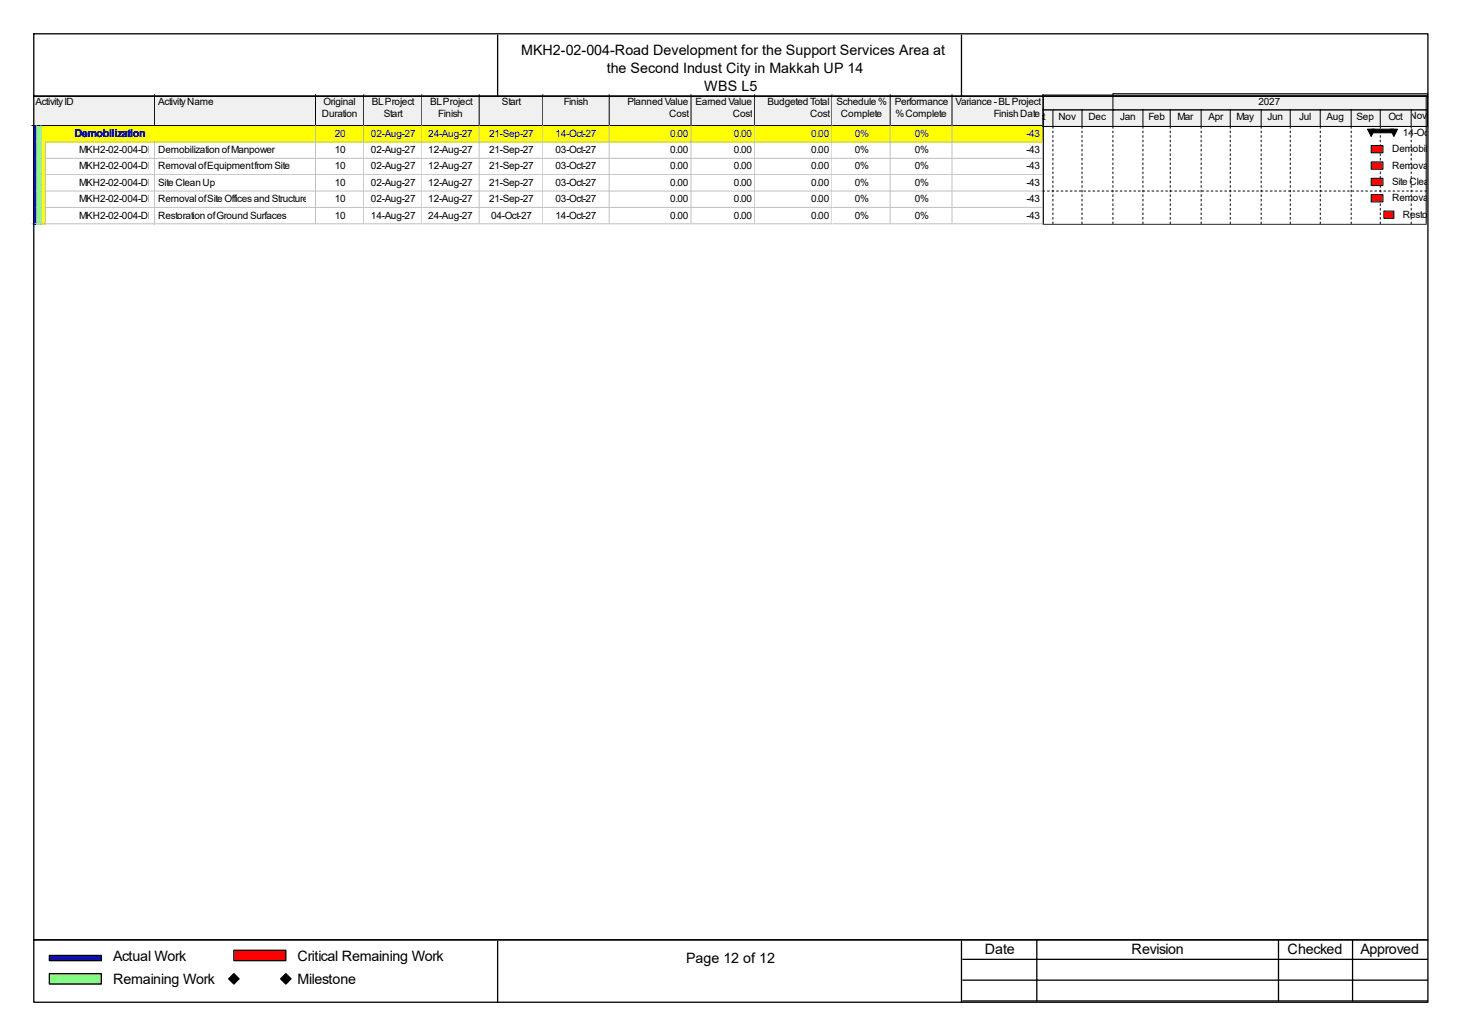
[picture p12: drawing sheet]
<svg xmlns="http://www.w3.org/2000/svg" width="297mm" height="210mm" viewBox="0 0 297 210" stroke-linecap="round" stroke-linejoin="round" font-family="sans-serif">
<path d="M6.6 19.2h25v6.5h-25z" fill="#f0f0f0"/>
<path d="M31.4 19.2v6.3h-24.9" fill="none" stroke="#000" stroke-width=".2"/>
<path d="M31.6 19.2h32.6v6.5h-32.6z" fill="#f0f0f0"/>
<path d="M64.1 19.2v6.3h-32.7" fill="none" stroke="#000" stroke-width=".2"/>
<path d="M64.2 19.2h9.8v6.5h-9.8z" fill="#f0f0f0"/>
<path d="M73.8 19.2v6.3h-9.7" fill="none" stroke="#000" stroke-width=".2"/>
<path d="M74 19.2h11.9v6.5h-11.9z" fill="#f0f0f0"/>
<path d="M85.7 19.2v6.3h-11.9" fill="none" stroke="#000" stroke-width=".2"/>
<path d="M85.9 19.2h11.6v6.5h-11.6z" fill="#f0f0f0"/>
<path d="M97.3 19.2v6.3h-11.6" fill="none" stroke="#000" stroke-width=".2"/>
<path d="M97.5 19.2h12.9v6.5h-12.9z" fill="#f0f0f0"/>
<path d="M110.2 19.2v6.3h-12.9" fill="none" stroke="#000" stroke-width=".2"/>
<path d="M110.4 19.2h13.5v6.5h-13.5z" fill="#f0f0f0"/>
<path d="M123.7 19.2v6.3h-13.5" fill="none" stroke="#000" stroke-width=".2"/>
<path d="M123.9 19.2h16.6v6.5h-16.6z" fill="#f0f0f0"/>
<path d="M140.3 19.2v6.3h-16.6" fill="none" stroke="#000" stroke-width=".2"/>
<path d="M140.5 19.2h12.9v6.5h-12.9z" fill="#f0f0f0"/>
<path d="M153.2 19.2v6.3h-12.9" fill="none" stroke="#000" stroke-width=".2"/>
<path d="M153.4 19.2h15.7v6.5h-15.7z" fill="#f0f0f0"/>
<path d="M168.9 19.2v6.3h-15.7" fill="none" stroke="#000" stroke-width=".2"/>
<path d="M169.1 19.2h11.8v6.5h-11.8z" fill="#f0f0f0"/>
<path d="M180.7 19.2v6.3h-11.8" fill="none" stroke="#000" stroke-width=".2"/>
<path d="M180.9 19.2h12.6v6.5h-12.6z" fill="#f0f0f0"/>
<path d="M193.3 19.2v6.3h-12.6" fill="none" stroke="#000" stroke-width=".2"/>
<path d="M193.5 19.2h18.4v6.5h-18.4z" fill="#f0f0f0"/>
<path d="M211.7 19.2v6.3h-18.4" fill="none" stroke="#000" stroke-width=".2"/>
<path d="M6.6 25.7h1v3.3h-1z" fill="#00f"/>
<path d="M7.4 25.5v3.5" fill="none" stroke="#c0c0c0" stroke-width=".2"/>
<path d="M7.6 25.7h.9v3.3h-.9z" fill="#80ff80"/>
<path d="M8.3 25.5v3.5" fill="none" stroke="#c0c0c0" stroke-width=".2"/>
<path d="M8.5 25.7h23.1v3.3h-23.1z" fill="#ff0"/>
<path d="M9.2 28.8h22.4" fill="none" stroke="#c0c0c0" stroke-width=".2"/>
<path d="M31.6 25.7h32.6v3.3h-32.6z" fill="#ff0"/>
<path d="M64.1 25.5v3.3h-32.5" fill="none" stroke="#c0c0c0" stroke-width=".2"/>
<path d="M64.2 25.7h9.8v3.3h-9.8z" fill="#ff0"/>
<path d="M73.8 25.5v3.3h-9.6" fill="none" stroke="#c0c0c0" stroke-width=".2"/>
<path d="M74 25.7h11.9v3.3h-11.9z" fill="#ff0"/>
<path d="M85.7 25.5v3.3h-11.7" fill="none" stroke="#c0c0c0" stroke-width=".2"/>
<path d="M85.9 25.7h11.6v3.3h-11.6z" fill="#ff0"/>
<path d="M97.3 25.5v3.3h-11.5" fill="none" stroke="#c0c0c0" stroke-width=".2"/>
<path d="M97.5 25.7h12.9v3.3h-12.9z" fill="#ff0"/>
<path d="M110.2 25.5v3.3h-12.7" fill="none" stroke="#c0c0c0" stroke-width=".2"/>
<path d="M110.4 25.7h13.5v3.3h-13.5z" fill="#ff0"/>
<path d="M123.7 25.5v3.3h-13.3" fill="none" stroke="#c0c0c0" stroke-width=".2"/>
<path d="M123.9 25.7h16.6v3.3h-16.6z" fill="#ff0"/>
<path d="M140.3 25.5v3.3h-16.4" fill="none" stroke="#c0c0c0" stroke-width=".2"/>
<path d="M140.5 25.7h12.9v3.3h-12.9z" fill="#ff0"/>
<path d="M153.2 25.5v3.3h-12.7" fill="none" stroke="#c0c0c0" stroke-width=".2"/>
<path d="M153.4 25.7h15.7v3.3h-15.7z" fill="#ff0"/>
<path d="M168.9 25.5v3.3h-15.5" fill="none" stroke="#c0c0c0" stroke-width=".2"/>
<path d="M169.1 25.7h11.8v3.3h-11.8z" fill="#ff0"/>
<path d="M180.7 25.5v3.3h-11.6" fill="none" stroke="#c0c0c0" stroke-width=".2"/>
<path d="M180.9 25.7h12.6v3.3h-12.6z" fill="#ff0"/>
<path d="M193.3 25.5v3.3h-12.4" fill="none" stroke="#c0c0c0" stroke-width=".2"/>
<path d="M193.5 25.7h18.4v3.3h-18.4z" fill="#ff0"/>
<path d="M211.7 25.5v3.3h-18.2" fill="none" stroke="#c0c0c0" stroke-width=".2"/>
<path d="M6.6 29h1v3.3h-1z" fill="#00f"/>
<path d="M7.4 28.8v3.5" fill="none" stroke="#c0c0c0" stroke-width=".2"/>
<path d="M7.6 29h.9v3.3h-.9z" fill="#80ff80"/>
<path d="M8.3 28.8v3.5" fill="none" stroke="#c0c0c0" stroke-width=".2"/>
<path d="M8.5 29h.9v3.3h-.9z" fill="#ff0"/>
<path d="M9.2 28.8v3.5" fill="none" stroke="#c0c0c0" stroke-width=".2"/>
<path d="M9.4 29h22.2v3.3h-22.2z" fill="#fff"/>
<path d="M9.2 32.1h22.4M31.4 28.8v3.5" fill="none" stroke="#c0c0c0" stroke-width=".2"/>
<path d="M31.6 29h32.6v3.3h-32.6z" fill="#fff"/>
<path d="M64.1 28.8v3.3h-32.5" fill="none" stroke="#c0c0c0" stroke-width=".2"/>
<path d="M64.2 29h9.8v3.3h-9.8z" fill="#fff"/>
<path d="M73.8 28.8v3.3h-9.6" fill="none" stroke="#c0c0c0" stroke-width=".2"/>
<path d="M74 29h11.9v3.3h-11.9z" fill="#fff"/>
<path d="M85.7 28.8v3.3h-11.7" fill="none" stroke="#c0c0c0" stroke-width=".2"/>
<path d="M85.9 29h11.6v3.3h-11.6z" fill="#fff"/>
<path d="M97.3 28.8v3.3h-11.5" fill="none" stroke="#c0c0c0" stroke-width=".2"/>
<path d="M97.5 29h12.9v3.3h-12.9z" fill="#fff"/>
<path d="M110.2 28.8v3.3h-12.7" fill="none" stroke="#c0c0c0" stroke-width=".2"/>
<path d="M110.4 29h13.5v3.3h-13.5z" fill="#fff"/>
<path d="M123.7 28.8v3.3h-13.3" fill="none" stroke="#c0c0c0" stroke-width=".2"/>
<path d="M123.9 29h16.6v3.3h-16.6z" fill="#fff"/>
<path d="M140.3 28.8v3.3h-16.4" fill="none" stroke="#c0c0c0" stroke-width=".2"/>
<path d="M140.5 29h12.9v3.3h-12.9z" fill="#fff"/>
<path d="M153.2 28.8v3.3h-12.7" fill="none" stroke="#c0c0c0" stroke-width=".2"/>
<path d="M153.4 29h15.7v3.3h-15.7z" fill="#fff"/>
<path d="M168.9 28.8v3.3h-15.5" fill="none" stroke="#c0c0c0" stroke-width=".2"/>
<path d="M169.1 29h11.8v3.3h-11.8z" fill="#fff"/>
<path d="M180.7 28.8v3.3h-11.6" fill="none" stroke="#c0c0c0" stroke-width=".2"/>
<path d="M180.9 29h12.6v3.3h-12.6z" fill="#fff"/>
<path d="M193.3 28.8v3.3h-12.4" fill="none" stroke="#c0c0c0" stroke-width=".2"/>
<path d="M193.5 29h18.4v3.3h-18.4z" fill="#fff"/>
<path d="M211.7 28.8v3.3h-18.2" fill="none" stroke="#c0c0c0" stroke-width=".2"/>
<path d="M6.6 32.3h1v3.3h-1z" fill="#00f"/>
<path d="M7.4 32.1v3.5" fill="none" stroke="#c0c0c0" stroke-width=".2"/>
<path d="M7.6 32.3h.9v3.3h-.9z" fill="#80ff80"/>
<path d="M8.3 32.1v3.5" fill="none" stroke="#c0c0c0" stroke-width=".2"/>
<path d="M8.5 32.3h.9v3.3h-.9z" fill="#ff0"/>
<path d="M9.2 32.1v3.5" fill="none" stroke="#c0c0c0" stroke-width=".2"/>
<path d="M9.4 32.3h22.2v3.3h-22.2z" fill="#fff"/>
<path d="M9.2 35.4h22.4M31.4 32.1v3.5" fill="none" stroke="#c0c0c0" stroke-width=".2"/>
<path d="M31.6 32.3h32.6v3.3h-32.6z" fill="#fff"/>
<path d="M64.1 32.1v3.3h-32.5" fill="none" stroke="#c0c0c0" stroke-width=".2"/>
<path d="M64.2 32.3h9.8v3.3h-9.8z" fill="#fff"/>
<path d="M73.8 32.1v3.3h-9.6" fill="none" stroke="#c0c0c0" stroke-width=".2"/>
<path d="M74 32.3h11.9v3.3h-11.9z" fill="#fff"/>
<path d="M85.7 32.1v3.3h-11.7" fill="none" stroke="#c0c0c0" stroke-width=".2"/>
<path d="M85.9 32.3h11.6v3.3h-11.6z" fill="#fff"/>
<path d="M97.3 32.1v3.3h-11.5" fill="none" stroke="#c0c0c0" stroke-width=".2"/>
<path d="M97.5 32.3h12.9v3.3h-12.9z" fill="#fff"/>
<path d="M110.2 32.1v3.3h-12.7" fill="none" stroke="#c0c0c0" stroke-width=".2"/>
<path d="M110.4 32.3h13.5v3.3h-13.5z" fill="#fff"/>
<path d="M123.7 32.1v3.3h-13.3" fill="none" stroke="#c0c0c0" stroke-width=".2"/>
<path d="M123.9 32.3h16.6v3.3h-16.6z" fill="#fff"/>
<path d="M140.3 32.1v3.3h-16.4" fill="none" stroke="#c0c0c0" stroke-width=".2"/>
<path d="M140.5 32.3h12.9v3.3h-12.9z" fill="#fff"/>
<path d="M153.2 32.1v3.3h-12.7" fill="none" stroke="#c0c0c0" stroke-width=".2"/>
<path d="M153.4 32.3h15.7v3.3h-15.7z" fill="#fff"/>
<path d="M168.9 32.1v3.3h-15.5" fill="none" stroke="#c0c0c0" stroke-width=".2"/>
<path d="M169.1 32.3h11.8v3.3h-11.8z" fill="#fff"/>
<path d="M180.7 32.1v3.3h-11.6" fill="none" stroke="#c0c0c0" stroke-width=".2"/>
<path d="M180.9 32.3h12.6v3.3h-12.6z" fill="#fff"/>
<path d="M193.3 32.1v3.3h-12.4" fill="none" stroke="#c0c0c0" stroke-width=".2"/>
<path d="M193.5 32.3h18.4v3.3h-18.4z" fill="#fff"/>
<path d="M211.7 32.1v3.3h-18.2" fill="none" stroke="#c0c0c0" stroke-width=".2"/>
<path d="M6.6 35.6h1v3.3h-1z" fill="#00f"/>
<path d="M7.4 35.4v3.5" fill="none" stroke="#c0c0c0" stroke-width=".2"/>
<path d="M7.6 35.6h.9v3.3h-.9z" fill="#80ff80"/>
<path d="M8.3 35.4v3.5" fill="none" stroke="#c0c0c0" stroke-width=".2"/>
<path d="M8.5 35.6h.9v3.3h-.9z" fill="#ff0"/>
<path d="M9.2 35.4v3.5" fill="none" stroke="#c0c0c0" stroke-width=".2"/>
<path d="M9.4 35.6h22.2v3.3h-22.2z" fill="#fff"/>
<path d="M9.2 38.8h22.4M31.4 35.4v3.5" fill="none" stroke="#c0c0c0" stroke-width=".2"/>
<path d="M31.6 35.6h32.6v3.3h-32.6z" fill="#fff"/>
<path d="M64.1 35.4v3.4h-32.5" fill="none" stroke="#c0c0c0" stroke-width=".2"/>
<path d="M64.2 35.6h9.8v3.3h-9.8z" fill="#fff"/>
<path d="M73.8 35.4v3.4h-9.6" fill="none" stroke="#c0c0c0" stroke-width=".2"/>
<path d="M74 35.6h11.9v3.3h-11.9z" fill="#fff"/>
<path d="M85.7 35.4v3.4h-11.7" fill="none" stroke="#c0c0c0" stroke-width=".2"/>
<path d="M85.9 35.6h11.6v3.3h-11.6z" fill="#fff"/>
<path d="M97.3 35.4v3.4h-11.5" fill="none" stroke="#c0c0c0" stroke-width=".2"/>
<path d="M97.5 35.6h12.9v3.3h-12.9z" fill="#fff"/>
<path d="M110.2 35.4v3.4h-12.7" fill="none" stroke="#c0c0c0" stroke-width=".2"/>
<path d="M110.4 35.6h13.5v3.3h-13.5z" fill="#fff"/>
<path d="M123.7 35.4v3.4h-13.3" fill="none" stroke="#c0c0c0" stroke-width=".2"/>
<path d="M123.9 35.6h16.6v3.3h-16.6z" fill="#fff"/>
<path d="M140.3 35.4v3.4h-16.4" fill="none" stroke="#c0c0c0" stroke-width=".2"/>
<path d="M140.5 35.6h12.9v3.3h-12.9z" fill="#fff"/>
<path d="M153.2 35.4v3.4h-12.7" fill="none" stroke="#c0c0c0" stroke-width=".2"/>
<path d="M153.4 35.6h15.7v3.3h-15.7z" fill="#fff"/>
<path d="M168.9 35.4v3.4h-15.5" fill="none" stroke="#c0c0c0" stroke-width=".2"/>
<path d="M169.1 35.6h11.8v3.3h-11.8z" fill="#fff"/>
<path d="M180.7 35.4v3.4h-11.6" fill="none" stroke="#c0c0c0" stroke-width=".2"/>
<path d="M180.9 35.6h12.6v3.3h-12.6z" fill="#fff"/>
<path d="M193.3 35.4v3.4h-12.4" fill="none" stroke="#c0c0c0" stroke-width=".2"/>
<path d="M193.5 35.6h18.4v3.3h-18.4z" fill="#fff"/>
<path d="M211.7 35.4v3.4h-18.2" fill="none" stroke="#c0c0c0" stroke-width=".2"/>
<path d="M6.6 38.9h1v3.4h-1z" fill="#00f"/>
<path d="M7.4 38.8v3.5" fill="none" stroke="#c0c0c0" stroke-width=".2"/>
<path d="M7.6 38.9h.9v3.4h-.9z" fill="#80ff80"/>
<path d="M8.3 38.8v3.5" fill="none" stroke="#c0c0c0" stroke-width=".2"/>
<path d="M8.5 38.9h.9v3.4h-.9z" fill="#ff0"/>
<path d="M9.2 38.8v3.5" fill="none" stroke="#c0c0c0" stroke-width=".2"/>
<path d="M9.4 38.9h22.2v3.4h-22.2z" fill="#fff"/>
<path d="M31.4 38.8v3.5M9.2 42.1h22.4" fill="none" stroke="#c0c0c0" stroke-width=".2"/>
<path d="M31.6 38.9h32.6v3.4h-32.6z" fill="#fff"/>
<path d="M64.1 38.8v3.3h-32.5" fill="none" stroke="#c0c0c0" stroke-width=".2"/>
<path d="M64.2 38.9h9.8v3.4h-9.8z" fill="#fff"/>
<path d="M73.8 38.8v3.3h-9.6" fill="none" stroke="#c0c0c0" stroke-width=".2"/>
<path d="M74 38.9h11.9v3.4h-11.9z" fill="#fff"/>
<path d="M85.7 38.8v3.3h-11.7" fill="none" stroke="#c0c0c0" stroke-width=".2"/>
<path d="M85.9 38.9h11.6v3.4h-11.6z" fill="#fff"/>
<path d="M97.3 38.8v3.3h-11.5" fill="none" stroke="#c0c0c0" stroke-width=".2"/>
<path d="M97.5 38.9h12.9v3.4h-12.9z" fill="#fff"/>
<path d="M110.2 38.8v3.3h-12.7" fill="none" stroke="#c0c0c0" stroke-width=".2"/>
<path d="M110.4 38.9h13.5v3.4h-13.5z" fill="#fff"/>
<path d="M123.7 38.8v3.3h-13.3" fill="none" stroke="#c0c0c0" stroke-width=".2"/>
<path d="M123.9 38.9h16.6v3.4h-16.6z" fill="#fff"/>
<path d="M140.3 38.8v3.3h-16.4" fill="none" stroke="#c0c0c0" stroke-width=".2"/>
<path d="M140.5 38.9h12.9v3.4h-12.9z" fill="#fff"/>
<path d="M153.2 38.8v3.3h-12.7" fill="none" stroke="#c0c0c0" stroke-width=".2"/>
<path d="M153.4 38.9h15.7v3.4h-15.7z" fill="#fff"/>
<path d="M168.9 38.8v3.3h-15.5" fill="none" stroke="#c0c0c0" stroke-width=".2"/>
<path d="M169.1 38.9h11.8v3.4h-11.8z" fill="#fff"/>
<path d="M180.7 38.8v3.3h-11.6" fill="none" stroke="#c0c0c0" stroke-width=".2"/>
<path d="M180.9 38.9h12.6v3.4h-12.6z" fill="#fff"/>
<path d="M193.3 38.8v3.3h-12.4" fill="none" stroke="#c0c0c0" stroke-width=".2"/>
<path d="M193.5 38.9h18.4v3.4h-18.4z" fill="#fff"/>
<path d="M211.7 38.8v3.3h-18.2" fill="none" stroke="#c0c0c0" stroke-width=".2"/>
<path d="M6.6 42.3h1v3.3h-1z" fill="#00f"/>
<path d="M6.5 45.4h1.1M7.4 42.1v3.5" fill="none" stroke="#c0c0c0" stroke-width=".2"/>
<path d="M7.6 42.3h.9v3.3h-.9z" fill="#80ff80"/>
<path d="M7.4 45.4h1.1M8.3 42.1v3.5" fill="none" stroke="#c0c0c0" stroke-width=".2"/>
<path d="M8.5 42.3h.9v3.3h-.9z" fill="#ff0"/>
<path d="M8.3 45.4h1.1M9.2 42.1v3.5" fill="none" stroke="#c0c0c0" stroke-width=".2"/>
<path d="M9.4 42.3h22.2v3.3h-22.2z" fill="#fff"/>
<path d="M9.2 45.4h22.4M31.4 42.1v3.5" fill="none" stroke="#c0c0c0" stroke-width=".2"/>
<path d="M31.6 42.3h32.6v3.3h-32.6z" fill="#fff"/>
<path d="M64.1 42.1v3.3h-32.5" fill="none" stroke="#c0c0c0" stroke-width=".2"/>
<path d="M64.2 42.3h9.8v3.3h-9.8z" fill="#fff"/>
<path d="M73.8 42.1v3.3h-9.6" fill="none" stroke="#c0c0c0" stroke-width=".2"/>
<path d="M74 42.3h11.9v3.3h-11.9z" fill="#fff"/>
<path d="M85.7 42.1v3.3h-11.7" fill="none" stroke="#c0c0c0" stroke-width=".2"/>
<path d="M85.9 42.3h11.6v3.3h-11.6z" fill="#fff"/>
<path d="M97.3 42.1v3.3h-11.5" fill="none" stroke="#c0c0c0" stroke-width=".2"/>
<path d="M97.5 42.3h12.9v3.3h-12.9z" fill="#fff"/>
<path d="M110.2 42.1v3.3h-12.7" fill="none" stroke="#c0c0c0" stroke-width=".2"/>
<path d="M110.4 42.3h13.5v3.3h-13.5z" fill="#fff"/>
<path d="M123.7 42.1v3.3h-13.3" fill="none" stroke="#c0c0c0" stroke-width=".2"/>
<path d="M123.9 42.3h16.6v3.3h-16.6z" fill="#fff"/>
<path d="M140.3 42.1v3.3h-16.4" fill="none" stroke="#c0c0c0" stroke-width=".2"/>
<path d="M140.5 42.3h12.9v3.3h-12.9z" fill="#fff"/>
<path d="M153.2 42.1v3.3h-12.7" fill="none" stroke="#c0c0c0" stroke-width=".2"/>
<path d="M153.4 42.3h15.7v3.3h-15.7z" fill="#fff"/>
<path d="M168.9 42.1v3.3h-15.5" fill="none" stroke="#c0c0c0" stroke-width=".2"/>
<path d="M169.1 42.3h11.8v3.3h-11.8z" fill="#fff"/>
<path d="M180.7 42.1v3.3h-11.6" fill="none" stroke="#c0c0c0" stroke-width=".2"/>
<path d="M180.9 42.3h12.6v3.3h-12.6z" fill="#fff"/>
<path d="M193.3 42.1v3.3h-12.4" fill="none" stroke="#c0c0c0" stroke-width=".2"/>
<path d="M193.5 42.3h18.4v3.3h-18.4z" fill="#fff"/>
<path d="M211.7 42.1v3.3h-18.2" fill="none" stroke="#c0c0c0" stroke-width=".2"/>
<path d="M211.7 19.2h77.9v26.4h-77.9z" fill="#fff"/>
<path d="M211.7 19.2h77.7v6.5h-77.7z" fill-rule="evenodd" fill="#f0f0f0" stroke="#000" stroke-width=".2"/>
<g fill="none" stroke="#000" stroke-width=".2">
<path d="M213.8 25.7v.3M213.8 26.6v.4M213.8 27.5v.4M213.8 28.4v.4M213.8 29.4v.3M213.8 30.3v.3M213.8 31.2v.4M213.8 32.1v.4M213.8 33v.4M213.8 34v.3M213.8 34.9v.4M213.8 35.8v.4"/>
<path d="M213.8 36.7v.4M213.8 37.7v.3M213.8 38.6v.3M213.8 39.5v.4M219.7 25.7v.3M219.7 26.6v.4M219.7 27.5v.4M219.7 28.4v.4M219.7 29.4v.3M219.7 30.3v.3M219.7 31.2v.4M219.7 32.1v.4"/>
<path d="M219.7 33v.4M219.7 34v.3M219.7 34.9v.4M219.7 35.8v.4M219.7 36.7v.4M219.7 37.7v.3M219.7 38.6v.3M219.7 39.5v.4M225.9 25.7v.3M225.9 26.6v.4M225.9 27.5v.4M225.9 28.4v.4"/>
<path d="M225.9 29.4v.3M225.9 30.3v.3M225.9 31.2v.4M225.9 32.1v.4M225.9 33v.4M225.9 34v.3M225.9 34.9v.4M225.9 35.8v.4M225.9 36.7v.4M225.9 37.7v.3M225.9 38.6v.3M225.9 39.5v.4"/>
<path d="M232 25.7v.3M232 26.6v.4M232 27.5v.4M232 28.4v.4M232 29.4v.3M232 30.3v.3M232 31.2v.4M232 32.1v.4M232 33v.4M232 34v.3M232 34.9v.4M232 35.8v.4"/>
<path d="M232 36.7v.4M232 37.7v.3M232 38.6v.3M232 39.5v.4M237.6 25.7v.3M237.6 26.6v.4M237.6 27.5v.4M237.6 28.4v.4M237.6 29.4v.3M237.6 30.3v.3M237.6 31.2v.4M237.6 32.1v.4"/>
<path d="M237.6 33v.4M237.6 34v.3M237.6 34.9v.4M237.6 35.8v.4M237.6 36.7v.4M237.6 37.7v.3M237.6 38.6v.3M237.6 39.5v.4M243.8 25.7v.3M243.8 26.6v.4M243.8 27.5v.4M243.8 28.4v.4"/>
<path d="M243.8 29.4v.3M243.8 30.3v.3M243.8 31.2v.4M243.8 32.1v.4M243.8 33v.4M243.8 34v.3M243.8 34.9v.4M243.8 35.8v.4M243.8 36.7v.4M243.8 37.7v.3M243.8 38.6v.3M243.8 39.5v.4"/>
<path d="M249.8 25.7v.3M249.8 26.6v.4M249.8 27.5v.4M249.8 28.4v.4M249.8 29.4v.3M249.8 30.3v.3M249.8 31.2v.4M249.8 32.1v.4M249.8 33v.4M249.8 34v.3M249.8 34.9v.4M249.8 35.8v.4"/>
<path d="M249.8 36.7v.4M249.8 37.7v.3M249.8 38.6v.3M249.8 39.5v.4M256 25.7v.3M256 26.6v.4M256 27.5v.4M256 28.4v.4M256 29.4v.3M256 30.3v.3M256 31.2v.4M256 32.1v.4"/>
<path d="M256 33v.4M256 34v.3M256 34.9v.4M256 35.8v.4M256 36.7v.4M256 37.7v.3M256 38.6v.3M256 39.5v.4M261.9 25.7v.3M261.9 26.6v.4M261.9 27.5v.4M261.9 28.4v.4"/>
<path d="M261.9 29.4v.3M261.9 30.3v.3M261.9 31.2v.4M261.9 32.1v.4M261.9 33v.4M261.9 34v.3M261.9 34.9v.4M261.9 35.8v.4M261.9 36.7v.4M261.9 37.7v.3M261.9 38.6v.3M261.9 39.5v.4"/>
<path d="M268 25.7v.3M268 26.6v.4M268 27.5v.4M268 28.4v.4M268 29.4v.3M268 30.3v.3M268 31.2v.4M268 32.1v.4M268 33v.4M268 34v.3M268 34.9v.4M268 35.8v.4"/>
<path d="M268 36.7v.4M268 37.7v.3M268 38.6v.3M268 39.5v.4M274.3 25.7v.3M274.3 26.6v.4M274.3 27.5v.4M274.3 28.4v.4M274.3 29.4v.3M274.3 30.3v.3M274.3 31.2v.4M274.3 32.1v.4"/>
<path d="M274.3 33v.4M274.3 34v.3M274.3 34.9v.4M274.3 35.8v.4M274.3 36.7v.4M274.3 37.7v.3M274.3 38.6v.3M274.3 39.5v.4M280.2 25.7v.3M280.2 26.6v.4M280.2 27.5v.4M280.2 28.4v.4"/>
<path d="M280.2 29.4v.3M280.2 30.3v.3M280.2 31.2v.4M280.2 32.1v.4M280.2 33v.4M280.2 34v.3M280.2 34.9v.4M280.2 35.8v.4M280.2 36.7v.4M280.2 37.7v.3M280.2 38.6v.3M280.2 39.5v.4"/>
<path d="M286.5 25.7v.3M286.5 26.6v.4M286.5 27.5v.4M286.5 28.4v.4M286.5 29.4v.3M286.5 30.3v.3M286.5 31.2v.4M286.5 32.1v.4M286.5 33v.4M286.5 34v.3M286.5 34.9v.4M286.5 35.8v.4"/>
<path d="M286.5 36.7v.4M286.5 37.7v.3M286.5 38.6v.3M286.5 39.5v.4M213.8 40.4v.4M213.8 41.3v.4M213.8 42.3v.3M213.8 43.2v.4M213.8 44.1v.4M213.8 45v.4M219.7 40.4v.4M219.7 41.3v.4"/>
<path d="M219.7 42.3v.3M219.7 43.2v.4M219.7 44.1v.4M219.7 45v.4M225.9 40.4v.4M225.9 41.3v.4M225.9 42.3v.3M225.9 43.2v.4M225.9 44.1v.4M225.9 45v.4M232 40.4v.4M232 41.3v.4"/>
<path d="M232 42.3v.3M232 43.2v.4M232 44.1v.4M232 45v.4M237.6 40.4v.4M237.6 41.3v.4M237.6 42.3v.3M237.6 43.2v.4M237.6 44.1v.4M237.6 45v.4M243.8 40.4v.4M243.8 41.3v.4"/>
<path d="M243.8 42.3v.3M243.8 43.2v.4M243.8 44.1v.4M243.8 45v.4M249.8 40.4v.4M249.8 41.3v.4M249.8 42.3v.3M249.8 43.2v.4M249.8 44.1v.4M249.8 45v.4M256 40.4v.4M256 41.3v.4"/>
<path d="M256 42.3v.3M256 43.2v.4M256 44.1v.4M256 45v.4M261.9 40.4v.4M261.9 41.3v.4M261.9 42.3v.3M261.9 43.2v.4M261.9 44.1v.4M261.9 45v.4M268 40.4v.4M268 41.3v.4"/>
<path d="M268 42.3v.3M268 43.2v.4M268 44.1v.4M268 45v.4M274.3 40.4v.4M274.3 41.3v.4M274.3 42.3v.3M274.3 43.2v.4M274.3 44.1v.4M274.3 45v.4M280.2 40.4v.4M280.2 41.3v.4"/>
<path d="M280.2 42.3v.3M280.2 43.2v.4M280.2 44.1v.4M280.2 45v.4M286.5 40.4v.4M286.5 41.3v.4M286.5 42.3v.3M286.5 43.2v.4M286.5 44.1v.4M286.5 45v.4"/>
</g>
<g fill="#f0f0f0">
<path d="M211.7 19.2h77.9v6.3h-77.9z"/>
<path d="M211.7 22.1h2v3.4h-2z"/>
</g>
<path d="M211.7 22.2h2.2v3.5h-2.2z" fill="none" stroke="#000" stroke-width=".2"/>
<path d="M213.7 22.1h6v3.4h-6z" fill="#f0f0f0"/>
<path d="M213.8 22.2h6.1v3.5h-6.1z" fill="none" stroke="#000" stroke-width=".2"/>
<path d="M219.7 22.1h6.2v3.4h-6.2z" fill="#f0f0f0"/>
<path d="M219.7 22.2h6.4v3.5h-6.4z" fill="none" stroke="#000" stroke-width=".2"/>
<path d="M225.9 22.1h6.1v3.4h-6.1z" fill="#f0f0f0"/>
<path d="M225.9 22.2h6.3v3.5h-6.3z" fill="none" stroke="#000" stroke-width=".2"/>
<path d="M232 22.1h5.6v3.4h-5.6z" fill="#f0f0f0"/>
<path d="M232 22.2h5.8v3.5h-5.8z" fill="none" stroke="#000" stroke-width=".2"/>
<path d="M237.6 22.1h6.2v3.4h-6.2z" fill="#f0f0f0"/>
<path d="M237.6 22.2h6.4v3.5h-6.4z" fill="none" stroke="#000" stroke-width=".2"/>
<path d="M243.8 22.1h6v3.4h-6z" fill="#f0f0f0"/>
<path d="M243.8 22.2h6.1v3.5h-6.1z" fill="none" stroke="#000" stroke-width=".2"/>
<path d="M249.8 22.1h6.2v3.4h-6.2z" fill="#f0f0f0"/>
<path d="M249.8 22.2h6.4v3.5h-6.4z" fill="none" stroke="#000" stroke-width=".2"/>
<path d="M256 22.1h6v3.4h-6z" fill="#f0f0f0"/>
<path d="M256 22.2h6.1v3.5h-6.1z" fill="none" stroke="#000" stroke-width=".2"/>
<path d="M262 22.1h6v3.4h-6z" fill="#f0f0f0"/>
<path d="M261.9 22.2h6.3v3.5h-6.3z" fill="none" stroke="#000" stroke-width=".2"/>
<path d="M268 22.1h6.3v3.4h-6.3z" fill="#f0f0f0"/>
<path d="M268 22.2h6.5v3.5h-6.5z" fill="none" stroke="#000" stroke-width=".2"/>
<path d="M274.3 22.1h5.9v3.4h-5.9z" fill="#f0f0f0"/>
<path d="M274.3 22.2h6.1v3.5h-6.1z" fill="none" stroke="#000" stroke-width=".2"/>
<path d="M280.2 22.1h6.3v3.4h-6.3z" fill="#f0f0f0"/>
<path d="M280.2 22.2h6.5v3.5h-6.5z" fill="none" stroke="#000" stroke-width=".2"/>
<path d="M286.5 22.1h3.1v3.4h-3.1z" fill="#f0f0f0"/>
<path d="M286.5 22.2h3.3v3.5h-3.3z" fill="none" stroke="#000" stroke-width=".2"/>
<path d="M211.7 19.2h14.2v2.9h-14.2z" fill="#f0f0f0"/>
<path d="M211.7 19.2v3.1h14.4v-3.1" fill="none" stroke="#000" stroke-width=".2"/>
<path d="M225.9 19.2h63.7v2.9h-63.7z" fill="#f0f0f0"/>
<path d="M225.9 19h63.9v3.3h-63.9z" fill="none" stroke="#000" stroke-width=".2"/>
<g fill="#000" stroke="#000" stroke-width=".2">
<path d="M277.6 26.2h1.5l-.7 1.5zM282.2 26.2h1.5l-.7 1.5z"/>
<path d="M278.4 26.2h4.6v.8h-4.6z" fill-rule="evenodd"/>
</g>
<g fill="#f00" stroke="#000" stroke-width=".2">
<path d="M278.4 29.5h2.4v1.5h-2.4z" fill-rule="evenodd"/>
<path d="M278.4 32.9h2.4v1.4h-2.4z" fill-rule="evenodd"/>
<path d="M278.4 36.2h2.4v1.5h-2.4z" fill-rule="evenodd"/>
<path d="M278.4 39.5h2.4v1.5h-2.4z" fill-rule="evenodd"/>
</g>
<g fill="none" stroke="#000" stroke-width=".2">
<path d="M211.7 38.8h.4M212.7 38.8h.3M213.6 38.8h.3M214.5 38.8h.4M215.4 38.8h.4M216.3 38.8h.4M217.3 38.8h.3M218.2 38.8h.4M219.1 38.8h.4M220 38.8h.4M221 38.8h.3M221.9 38.8h.3"/>
<path d="M222.8 38.8h.4M223.7 38.8h.4M224.6 38.8h.4M225.6 38.8h.3M226.5 38.8h.4M227.4 38.8h.4M228.3 38.8h.4M229.3 38.8h.3M230.2 38.8h.4M231.1 38.8h.4M232 38.8h.4M233 38.8h.3"/>
<path d="M233.9 38.8h.3M234.8 38.8h.4M235.7 38.8h.4M236.6 38.8h.4M237.6 38.8h.3M238.5 38.8h.4M239.4 38.8h.4M240.3 38.8h.4M241.3 38.8h.3M242.2 38.8h.4M243.1 38.8h.4M244 38.8h.4"/>
<path d="M245 38.8h.3M245.9 38.8h.3M246.8 38.8h.4M247.7 38.8h.4M248.6 38.8h.4M249.6 38.8h.3M250.5 38.8h.4M251.4 38.8h.4M252.3 38.8h.4M253.3 38.8h.3M254.2 38.8h.4M255.1 38.8h.4"/>
<path d="M256 38.8h.4M257 38.8h.3M257.9 38.8h.3M258.8 38.8h.4M259.7 38.8h.4M260.6 38.8h.4M261.6 38.8h.3M262.5 38.8h.4M263.4 38.8h.4M264.3 38.8h.4M265.3 38.8h.3M266.2 38.8h.4"/>
<path d="M267.1 38.8h.4M268 38.8h.4M269 38.8h.3M269.9 38.8h.3M270.8 38.8h.4M271.7 38.8h.4M272.6 38.8h.4M273.6 38.8h.3M274.5 38.8h.4M275.4 38.8h.4M276.3 38.8h.4M277.3 38.8h.3"/>
<path d="M278.2 38.8h.4M279.1 38.8h.4M280 38.8h.4M281 38.8h.3M281.9 38.8h.3M282.8 38.8h.4M283.7 38.8h.4M284.6 38.8h.4M285.6 38.8h.3M286.5 38.8h.4M287.4 38.8h.4M288.3 38.8h.4"/>
<path d="M289.3 38.8h.3"/>
</g>
<path d="M281 42.8h2v1.5h-2z" fill-rule="evenodd" fill="#f00" stroke="#000" stroke-width=".2"/>
<g fill="#000">
<path d="M211.7 19.2h77.9v.2h-77.9zM211.7 45.4h77.9v.2h-77.9z" fill-rule="evenodd"/>
<path d="M211.7 19.4h.2v26h-.2zM289.4 19.4h.2v26h-.2z" fill-rule="evenodd"/>
</g>
<path d="M6.9 6.8v12.7h283v-12.6h-283M101 7.1v12.4M195.2 7.1v12.4" fill="none" stroke="#000" stroke-width=".26"/>
<path d="M10 193.9h10.6v1h-10.6z" fill-rule="evenodd" fill="#00f" stroke="#000" stroke-width=".26"/>
<path d="M10 197.6h10.6v2.1h-10.6z" fill-rule="evenodd" fill="#80ff80" stroke="#000" stroke-width=".26"/>
<path d="M47.5 192.8h10.5v2.1h-10.5z" fill-rule="evenodd" fill="#f00" stroke="#000" stroke-width=".26"/>
<g fill="#000" stroke="#000" stroke-width=".26">
<path d="M46.4 198.6l1.1-1 1 1-1 1.1z" fill-rule="evenodd"/>
<path d="M57 198.6l1-1 1.1 1-1.1 1.1z" fill-rule="evenodd"/>
</g>
<path d="M6.9 19.3v171.4h283v-171.2h-283M6.9 190.7v12.7h283v-12.7h-283M101 191v12.4M195.2 191v12.4M195.5 194.7h94.4M195.5 198.9h94.4M210.5 190.7v12.4M259.6 190.7v12.4M274.6 190.7v12.4M195.5 203.1h94.4" fill="none" stroke="#000" stroke-width=".26"/>
<g font-size="2.9">
<text x="105.8" y="11.1">MKH2-02-004-Road Development for the Support Services Area at</text>
<text x="123.2" y="14.8">the Second Indust City in Makkah UP 14</text>
<text x="143" y="18.5">WBS L5</text>
<text x="22.9" y="194.9">Actual Work</text>
<text x="60.4" y="194.9">Critical Remaining Work</text>
<text x="139.3" y="195.5">Page 12 of 12</text>
<text x="199.9" y="193.6">Date</text>
<text x="229.7" y="193.6">Revision</text>
<text x="261.4" y="193.6">Checked</text>
<text x="276.2" y="193.6">Approved</text>
<text x="22.9" y="199.7">Remaining Work</text>
<text x="60.4" y="199.7">Milestone</text>
</g>
<text font-size="2.2" fill="#00f" x="15.2" y="27.9">Demobilization</text>
<g font-size="2">
<text x="7.2" y="21.3">Activity ID</text>
<text x="32.1" y="21.3">Activity Name</text>
<text x="65.4" y="23.7">Duration</text>
<text x="65.7" y="21.3">Original</text>
<text x="75.5" y="21.3">BL Project</text>
<text x="77.9" y="23.7">Start</text>
<text x="87.3" y="21.3">BL Project</text>
<text x="89" y="23.7">Finish</text>
<text x="101.9" y="21.3">Start</text>
<text x="114.5" y="21.3">Finish</text>
<text x="127.4" y="21.3">Planned Value</text>
<text x="135.8" y="23.7">Cost</text>
<text x="141.2" y="21.3">Earned Value</text>
<text x="148.8" y="23.7">Cost</text>
<text x="155.8" y="21.3">Budgeted Total</text>
<text x="164.5" y="23.7">Cost</text>
<text x="169.8" y="21.3">Schedule %</text>
<text x="170.7" y="23.7">Complete</text>
<text x="181.7" y="21.3">Performance</text>
<text x="181.8" y="23.7">% Complete</text>
<text x="194" y="21.3">Variance - BL Project</text>
<text x="201.8" y="23.7">Finish Date</text>
<text x="255.5" y="21.3">2027</text>
<text x="209.3" y="24.4">Oct</text>
<text x="214.9" y="24.4">Nov</text>
<text x="221" y="24.4">Dec</text>
<text x="227.4" y="24.4">Jan</text>
<text x="233.1" y="24.4">Feb</text>
<text x="239.1" y="24.4">Mar</text>
<text x="245.3" y="24.4">Apr</text>
<text x="251" y="24.4">May</text>
<text x="257.3" y="24.4">Jun</text>
<text x="263.8" y="24.4">Jul</text>
<text x="269.3" y="24.4">Aug</text>
<text x="275.4" y="24.4">Sep</text>
<text x="281.9" y="24.4">Oct Nov</text>
<text x="284.8" y="27.6">14-Oct-27, Dem</text>
<text x="16" y="31.1">MKH2-02-004-DEM-1000</text>
<text x="16" y="34.4">MKH2-02-004-DEM-1010</text>
<text x="32.1" y="31.1">Demobilization of Manpower</text>
<text x="32.1" y="34.4">Removal of Equipment from Site</text>
<text x="67.9" y="31.1">10</text>
<text x="67.9" y="34.4">10</text>
<text x="75.3" y="31.1">02-Aug-27</text>
<text x="75.3" y="34.4">02-Aug-27</text>
<text x="87" y="31.1">12-Aug-27</text>
<text x="87" y="34.4">12-Aug-27</text>
<text x="99.3" y="31.1">21-Sep-27</text>
<text x="99.3" y="34.4">21-Sep-27</text>
<text x="112.8" y="31.1">03-Oct-27</text>
<text x="112.8" y="34.4">03-Oct-27</text>
<text x="136.1" y="31.1">0.00</text>
<text x="136.1" y="34.4">0.00</text>
<text x="149" y="31.1">0.00</text>
<text x="149" y="34.4">0.00</text>
<text x="164.7" y="31.1">0.00</text>
<text x="164.7" y="34.4">0.00</text>
<text x="173.5" y="31.1">0%</text>
<text x="173.5" y="34.4">0%</text>
<text x="185.7" y="31.1">0%</text>
<text x="185.7" y="34.4">0%</text>
<text x="208.4" y="31.1">-43</text>
<text x="208.4" y="34.4">-43</text>
<text x="282.6" y="30.9">Demobilization of M</text>
<text x="282.6" y="34.2">Removal of Equipm</text>
<text x="16" y="37.7">MKH2-02-004-DEM-1020</text>
<text x="16" y="41">MKH2-02-004-DEM-1030</text>
<text x="32.1" y="37.7">Site Clean Up</text>
<text x="32.1" y="41">Removal of Site Offices and Structures</text>
<text x="67.9" y="37.7">10</text>
<text x="67.9" y="41">10</text>
<text x="75.3" y="37.7">02-Aug-27</text>
<text x="75.3" y="41">02-Aug-27</text>
<text x="87" y="37.7">12-Aug-27</text>
<text x="87" y="41">12-Aug-27</text>
<text x="99.3" y="37.7">21-Sep-27</text>
<text x="99.3" y="41">21-Sep-27</text>
<text x="112.8" y="37.7">03-Oct-27</text>
<text x="112.8" y="41">03-Oct-27</text>
<text x="136.1" y="37.7">0.00</text>
<text x="136.1" y="41">0.00</text>
<text x="149" y="37.7">0.00</text>
<text x="149" y="41">0.00</text>
<text x="164.7" y="37.7">0.00</text>
<text x="164.7" y="41">0.00</text>
<text x="173.5" y="37.7">0%</text>
<text x="173.5" y="41">0%</text>
<text x="185.7" y="37.7">0%</text>
<text x="185.7" y="41">0%</text>
<text x="208.4" y="37.7">-43</text>
<text x="208.4" y="41">-43</text>
<text x="282.6" y="37.5">Site Clean Up</text>
<text x="282.6" y="40.9">Removal of Site Off</text>
<text x="16" y="44.4">MKH2-02-004-DEM-1040</text>
<text x="32.1" y="44.4">Restoration of Ground Surfaces</text>
<text x="67.9" y="44.4">10</text>
<text x="75.3" y="44.4">14-Aug-27</text>
<text x="87" y="44.4">24-Aug-27</text>
<text x="99.7" y="44.4">04-Oct-27</text>
<text x="112.8" y="44.4">14-Oct-27</text>
<text x="136.1" y="44.4">0.00</text>
<text x="149" y="44.4">0.00</text>
<text x="164.7" y="44.4">0.00</text>
<text x="173.5" y="44.4">0%</text>
<text x="185.7" y="44.4">0%</text>
<text x="208.4" y="44.4">-43</text>
<text x="284.8" y="44.2">Restoration of G</text>
</g>
<g font-size="2" fill="#00f">
<text x="67.9" y="27.7">20</text>
<text x="75.3" y="27.7">02-Aug-27</text>
<text x="87" y="27.7">24-Aug-27</text>
<text x="99.3" y="27.7">21-Sep-27</text>
<text x="112.8" y="27.7">14-Oct-27</text>
<text x="136.1" y="27.7">0.00</text>
<text x="149" y="27.7">0.00</text>
<text x="164.7" y="27.7">0.00</text>
<text x="173.5" y="27.7">0%</text>
<text x="185.7" y="27.7">0%</text>
<text x="208.4" y="27.7">-43</text>
</g>
</svg>
